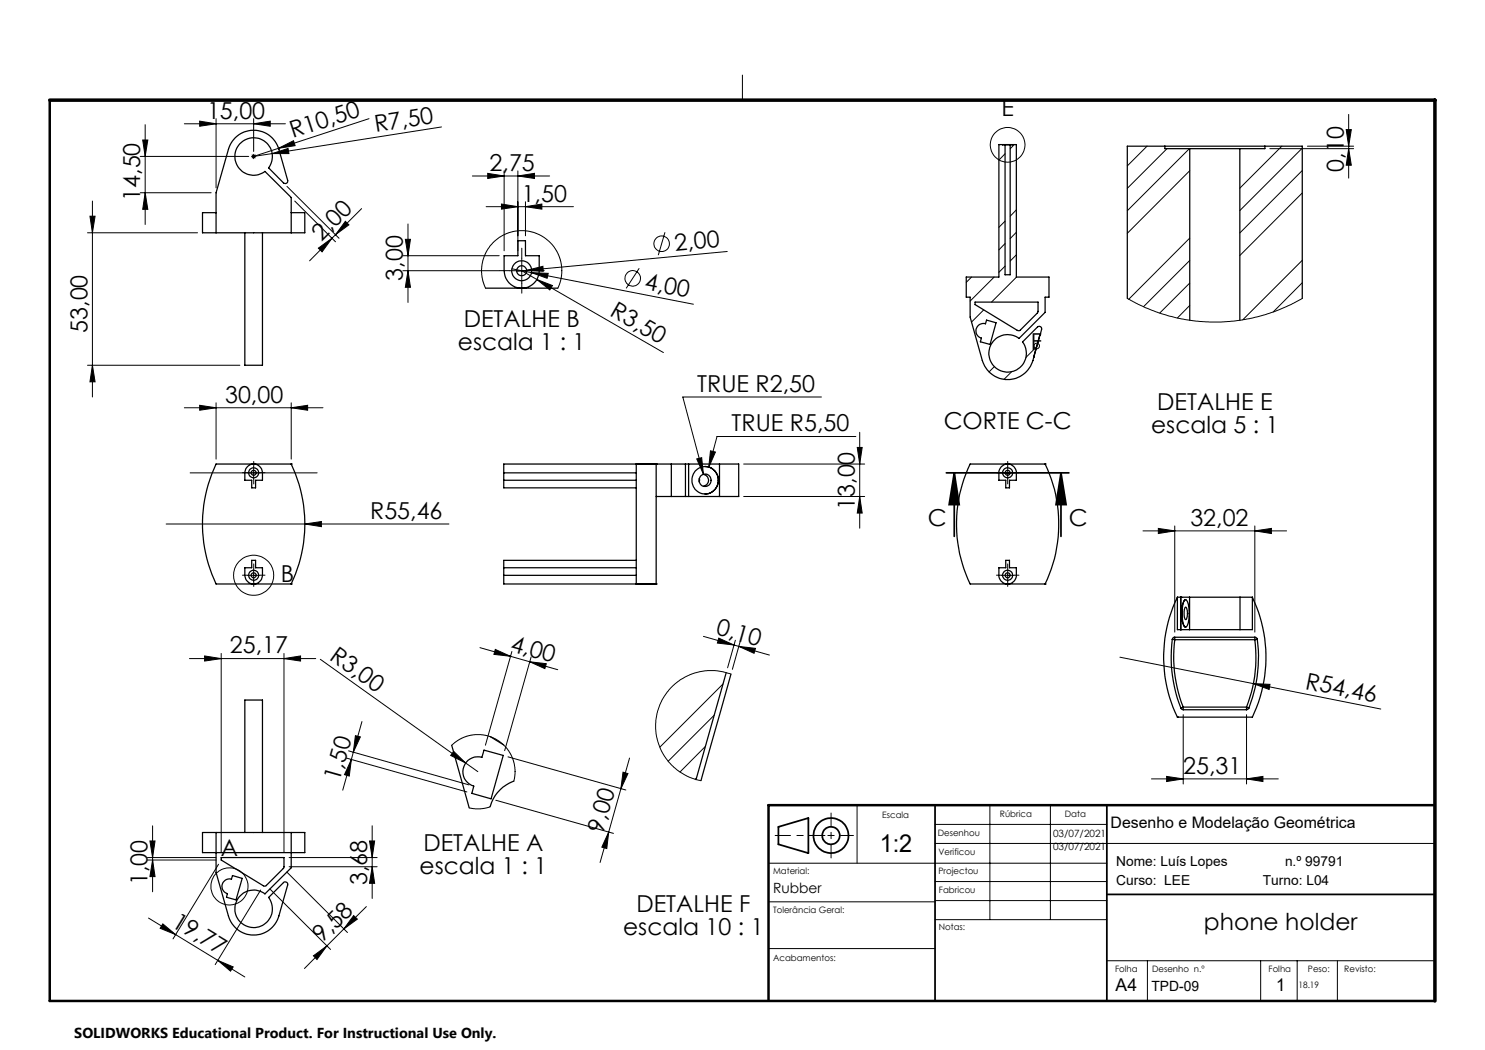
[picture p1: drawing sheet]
<svg xmlns="http://www.w3.org/2000/svg" width="297mm" height="210mm" viewBox="0 0 297 210" stroke-linecap="round" stroke-linejoin="round" font-family="sans-serif">
<g fill="none" stroke="#000" stroke-width=".2">
<path d="M148.5 15v5M28 31.3h21.7M28 38.6h14.2M28.5 28h1.1l-.6 3.3zM29 24.9v20M29 38.6l.6 3.3h-1.1zM36.9 24.8h20.2M39.9 24.2l3.3 .6-3.3 .5zM43.2 23.7v13.9M50.2 31.3h1M50.4 30.9l.7 .7M50.7 30.8v1"/>
<path d="M50.7 24.8l3.3-.6v1.1zM50.7 23.7v6.6M51.1 30.9l-.7 .7M54.4 30.7l3.2-1 .2 1zM55.7 29.7l3-1.6 .3 1zM55.7 29.7l-5 1.6 3.7-.6M57.4 37.3l10.4 10.4M73.8 23.7l-18.1 6M88.3 25.4l-33.9 5.3M94.5 35.2h15.4M97.5 34.7l3.3 .5-3.3 .5zM100.8 34.2v16"/>
<path d="M103.6 35.2l3.3-.5v1zM103.6 34.2v16M201 30.8l-1.2 1.2M202.8 28.9l-.8 .9M229.4 29.2l-3.9 4M233.4 29.7l-7.9 8M237.9 29.7l-12.4 12.4M237.9 34.1l-12.4 12.6M254 29.7h16.7M256.4 29.2l-8.4 8.4M260.5 29.6l-12.5 12.5M260.5 34.1l-12.5 12.5"/>
<path d="M260.5 38.6l-12.5 12.5M261.5 29.2h9.2M269.2 25.9h1.1l-.6 3.3zM269.7 29.7l.6 3.3h-1.1zM269.7 22.9v12.7M17.5 46.6h22M18 43.2h1l-.5 3.4zM18.5 40.2v39.2M58.9 40.2l8.2 8.2M63.7 49.6l2.7-1.9-2 2.7zM66.4 47.7l-4.5 4.5M69.1 44.3l.7 .7-2.7 1.9z"/>
<path d="M72.3 41.7l-5.9 6M80.6 54.1h19.2M80.6 51.1h19.2M81.1 47.9h1l-.5 3.2zM81.6 44.8v15.7M81.6 54.1l.5 3.4h-1zM97.1 57.6l-.7-2.1-.1-1.7 .3-1.7 .8-2 1.1-1.5 1.4-1.2 1.8-.8 2.1-.5 2.3 .2 1.9 .7 1.7 1.2 1.2 1.3 1 1.8 .5 2.3-.2 2.3-.7 1.7M97.2 41.3h17.5M100.3 40.8l3.3 .5-3.3 .5zM101.8 54.1h5M102.4 53.8l3.9 .7M104.4 51.6v5"/>
<path d="M104.4 54.1l3 1.8M105.1 41.3l3.3-.5v1zM105.1 40.3v6.9M105.3 54.1l3.3-.8 .1 .9zM105.3 54.1l-2 .1M106.3 54.5l3.3 .2-.2 1zM106.3 54.5l32.4 6.3M107.4 55.9l3.1 1.2-.5 .9zM107.4 55.9l25.3 14.6M127.8 53.6l-2.6 4.1M133 46.5l-1.3 4.5M145.5 50.3l-40.2 3.8"/>
<path d="M194.3 55.4l-1 1.1M198.8 55.4l-4.8 4.8M201 44.2l-1.2 1.3M201 48.7l-1.2 1.3M201 53.2l-1.2 1.3M203.3 42l-1.3 1.2M203.3 46.5l-1.3 1.2M203.3 51l-1.3 1.2M203.3 55.4l-5 5M225.5 59.7l3.7 1.9 4.3 1.5 3.5 .8 4.9 .5 4.7-.2 5.1-.9 3.9-1.3 2.7-1.1 2.2-1.2M237.9 47.6l-12.2 12.3M237.9 52.1l-9.2 9.2"/>
<path d="M237.9 56.6l-5.9 6M260.5 52.1l-11.9 11.9M260.5 56.5l-5.9 5.9M17.5 73.1h30.5M18.5 73.1l.5 3.3h-1zM164.3 79.4h-27.7l4.1 15.5M196.7 62l-2.4 2.4M198.9 73.3l-1.1 1.1M202.4 74.3l-1.6 1.6M207.3 69.4l-2.1 2.1M237.9 61.1l-2.4 2.5M36.9 81.6h27.7"/>
<path d="M38 94.6h25.4M39.9 81.1l3.3 .5-3.3 .4zM43.2 80.6v11.2M50.7 93.3v2.5M58.2 81.6l3.3-.5v.9zM58.2 80.6v11.2M139.3 91.8l1-.3 .4 3.4zM142.1 90.2l1 .2-1.4 3.1zM148.7 99.3h24.2M148.7 92.8h24.2M171.2 87.3h-27.8l-1.7 6.2M171.4 89.5h1l-.5 3.3z"/>
<path d="M171.9 99.3l.5 3.3h-1zM171.9 86.5v19.1M200.3 94.6h2.5M201.5 93.3v2.5M33.2 104.8h56.6M49.5 115.1h2.5M50.7 113.8v2.5M61 104.8l3.3-.5v1zM200.3 115.1h2.5M201.5 113.8v2.5M228.6 106.2h28.7M231.7 105.7l3.2 .5-3.2 .5z"/>
<path d="M234.9 105.2v21.2M251 106.2l3.3-.5v1zM251 105.2v21.2M37.9 131.7h25.2M40.9 131.2l3.3 .5-3.3 .5zM44.2 130.7v39.8M56.8 131.7l3.3-.5v1zM56.8 130.7v39.8M64.1 131.9l29 20.7M96 129.5l15.5 4.4M99.1 129.9l3 1.4-3.3-.4zM102.4 130.3l-5.3 18.7"/>
<path d="M105.9 132.4l3.4 .3-.3 1zM106.2 131.4l-5.3 18.7M140.7 127.3l6.1 1.7M143.8 127.6l3 1.4-3.3-.4zM144.6 136.8l-12.6 12.6M146.2 134.8l-2.8-.6h-2.7a11.1 11.1 0 0 0-9.6 10.8 11.1 11.1 0 0 0 9.1 11.1M146.8 129l1 .3M147.1 128l-1.6 5.6M147.8 129.3l6.1 1.7M147.8 129.3l3.3 .4-.3 1zM148 128.3l-1.5 5.6M224 131.4l52.2 10.4"/>
<path d="M250.7 136.7l3.3 .2-.2 1zM69.3 151.6l24.1 6.8M69.7 150.2l24.1 6.8M70.3 151.9l-.5 3.3-.9-.3zM70.3 151.9l-1.8 6.1M70.7 150.5l-.4 1.4M71.1 147.1l1 .3-1.4 3.1zM72.4 144.3l-1.7 6.2M90.3 149.1l.8-.7 1.3-.8 2.3-.6h2.3l1 .3 1.3 .6 1.1 .8 .9 .9 .8 1.1 .5 1 .4 2.2v1l-.2 1.3M90.7 150.3l2.4 2.3-3-1.5zM93.1 152.6l2.5 1.7M101.6 151.4l23.6 6.6"/>
<path d="M124.6 154.4l1 .3-1.4 3.1zM125.9 151.6l-4.2 14.8M139.3 155.6l-.3 .2M141.1 149.3l-5.1 5.1M142.8 143l-9.2 9.3M230.3 155.8h25.4M233.3 155.3l3.3 .5-3.3 .5zM236.6 142.9v13.9M249.3 155.8l3.3-.5v1zM249.3 142.9v13.9M29.5 171.5h13.7M29.5 172h13.7"/>
<path d="M30 168.2h1l-.5 3.3zM30.5 165.2v13.2M30.5 172l.5 3.3h-1zM43.7 172.9l-9.1 14.9M52.1 178l-9.1 14.9M54 177.8l12.1 12.1M57.4 174.4l12.1 12.1M57.8 173.3h17.6M57.8 171.5h17.6M73.9 168.2h1l-.5 3.3zM74.4 173.3l.5 3.4h-1zM74.4 165.2v14.5"/>
<path d="M98 161.4l-1.9 .4-1.4-.1-.9-.1M99.2 160l23.5 6.7M121.7 166.4l-1.7 6.1M121.7 166.4l-.3 3.3-1-.3zM153.7 172.6h67.7M171.4 161v11.6M187 164.9h34.4M187 168.7h100M187 176.3h34.4M198 161v22.9M210.1 161v22.9M29.7 183.6l13.9 8.5"/>
<path d="M32.6 184.8l2.5 2.1-3.1-1.2zM43.6 192.1l3 1.3-.5 .8zM43.6 192.1l5.4 3.3M62.7 191.2l2.7-2-2 2.7zM65.4 189.2l-4.5 4.5M68.8 185.8l-3.4 3.4M70.7 183.1l.8 .7-2.7 2zM73.3 181.3l-4.5 4.5M153.7 189.7h33.3M153.7 180.4h33.3M187 183.9h34.4M187 180.1h34.4"/>
<path d="M221.4 192.1h65.4M229.5 192.1v8M252.1 192.1v8M259.4 192.1v8M267.5 192.1v8"/>
<circle cx="201.5" cy="29" r="3.5"/>
<circle cx="126.5" cy="55.7" r="1.55"/>
<circle cx="132.3" cy="48.7" r="1.56"/>
<circle cx="207.3" cy="69.2" r=".56"/>
<circle cx="50.7" cy="115.1" r="4"/>
<circle cx="45.9" cy="177.3" r="3.7"/>
</g>
<g fill="none" stroke="#000" stroke-width=".35">
<path d="M189.3 94.6h24.5M190.9 94.6l.9 6.3h-2zM190.9 94.6v12.7M212.2 94.6l1 6.3h-2zM212.2 94.6v12.7M155.7 165.4l6-1.8v7l-6-1.7zM187 161v39.1M221.4 161v39.1M221.4 178.9h65.4"/>
<circle cx="166.2" cy="167.1" r="1.75"/>
<circle cx="166.2" cy="167.1" r="3.5"/>
</g>
<g fill="none" stroke="#000" stroke-width=".2" stroke-dasharray="15.2 1.3 1.3 1.3">
<path d="M101.9 54.1h-2M104.4 51.6v-2M104.4 56.6v2M106.9 54.1h2M49.5 94.5h-1M50.7 93.3v-1M50.7 95.8v1M52 94.5h1M200.3 94.5h-1M201.5 93.3v-1M201.5 95.8v1M202.8 94.5h1"/>
<path d="M49.5 115h-1M50.7 113.8v-1M50.7 116.3v1M52 115h1M200.3 115h-1M201.5 113.8v-1M201.5 116.3v1M202.8 115h1"/>
</g>
<path d="M161.7 167.1h9M166.2 162.6v9" fill="none" stroke="#000" stroke-width=".2" stroke-dasharray="6.3 1.3 1.3 1.3" stroke-dashoffset="3.8"/>
<path d="M165 167.1h-10" fill="none" stroke="#000" stroke-width=".2" stroke-dasharray="6.3 1.3 1.3 1.3" stroke-dashoffset="3.3"/>
<path d="M9.9 20v180.2h277.1M286.8 161h-133.1v39.1" fill="none" stroke="#000" stroke-width=".5"/>
<path d="M9.9 20h277.1v180.2" fill="none" stroke="#000" stroke-width=".7"/>
<g fill="#000">
<path d="M54.4 30.7l3.2-1 .2 1zM55.7 29.7l3-1.6 .3 1zM105.3 54.1l3.3-.8 .1 .9zM106.3 54.5l3.3 .2-.2 1zM107.4 55.9l3.1 1.2-.5 .9zM250.7 136.7l3.3 .2-.2 1zM90.7 150.3l2.4 2.3-3-1.5z"/>
<path d="M28.5 28h1.1l-.6 3.3zM29 38.6l.6 3.3h-1.1z"/>
<path d="M50.7 24.8l3.3-.6v1.1zM39.9 24.2l3.3 .6-3.3 .5z"/>
<path d="M269.7 29.7l.6 3.3h-1.1zM269.2 25.9h1.1l-.6 3.3z"/>
<path d="M63.7 49.6l2.7-1.9-2 2.7zM69.1 44.3l.7 .7-2.7 1.9z"/>
<path d="M81.1 47.9h1l-.5 3.2zM81.6 54.1l.5 3.4h-1z"/>
<path d="M18.5 73.1l.5 3.3h-1zM18 43.2h1l-.5 3.4z"/>
<path d="M39.9 81.1l3.3 .5-3.3 .4zM58.2 81.6l3.3-.5v.9zM61 104.8l3.3 .5v-1zM233.3 155.3l3.3 .5-3.3 .5zM249.3 155.8l3.3-.5v1z"/>
<path d="M139.3 91.8l1.4 3.1-.4-3.4zM142.1 90.2l-.4 3.3 1.4-3.1z"/>
<path d="M171.9 99.3l.5 3.3h-1zM171.4 89.5h1l-.5 3.3zM74.4 173.3l.5 3.4h-1zM73.9 168.2h1l-.5 3.3z"/>
<path d="M212.2 94.6l1 6.3h-2zM190.9 94.6l.9 6.3h-2z"/>
<path d="M56.8 131.7l3.3-.5v1zM40.9 131.2l3.3 .5-3.3 .5zM103.6 35.2l3.3-.5v1zM97.5 34.7l3.3 .5-3.3 .5zM105.1 41.3l3.3-.5v1zM100.3 40.8l3.3 .5-3.3 .5zM251 106.2l3.3-.5v1zM231.7 105.7l3.2 .5-3.2 .5z"/>
<path d="M105.9 132.4l3.4 .3-.3 1zM99.1 129.9l3 1.4-3.3-.4z"/>
<path d="M143.8 127.6l3 1.4-3.3-.4zM147.8 129.3l3.3 .4-.3 1z"/>
<path d="M70.3 151.9l-.5 3.3-.9-.3zM71.1 147.1l1 .3-1.4 3.1z"/>
<path d="M124.6 154.4l1 .3-1.4 3.1zM121.7 166.4l-.3 3.3-1-.3z"/>
<path d="M30 168.2h1l-.5 3.3zM30.5 172l.5 3.3h-1z"/>
<path d="M32.6 184.8l2.5 2.1-3.1-1.2zM43.6 192.1l3 1.3-.5 .8z"/>
<path d="M62.7 191.2l2.7-2-2 2.7zM70.7 183.1l.8 .7-2.7 2z"/>
</g>
<g fill="none" stroke="#000" stroke-width=".25">
<path d="M200.5 28.9h-.7v26.5h-6.5v4h.7v4l2.5 8.7a5.3 5.3 0 0 0 5.4 3.8 5.3 5.3 0 0 0 4.9-4.5M200.5 28.9h2M200.5 28.9l.5 .1M201 29h1M201 29v26h1v-26M202.5 28.9h.8v26.5h6.5v4h-.8v3.1l-5.2 5.2a3.7 3.7 0 0 0-5.9 2.2 3.7 3.7 0 0 0 4.4 4.4 3.7 3.7 0 0 0 2.2-5.9l3-3a.49 .49 0 0 1 .6-.1 .49 .49 0 0 1 .2 .6l-.3 1.1M202.5 28.9l-.5 .1M233 29.2h20M233 29.2h-7.5v30.5M233 29.2v.5h4.9M237.9 29.7h10.1M237.9 29.7v34.4"/>
<path d="M248 29.7v34.4M253 29.2h7.5v30.5M253 29.2v.5h-5M43.2 46.6v-8l2.5-8.7a5.2 5.2 0 0 1 5-3.8 5.2 5.2 0 0 1 5.1 3.8l1.7 6.2a.51 .51 0 0 1-.2 .6 .51 .51 0 0 1-.6-.1l-3-3a3.7 3.7 0 0 0-2-5.9 3.7 3.7 0 0 0-4.6 4.1 3.7 3.7 0 0 0 5.6 2.7l.3-.2 5.2 5.2v7.1M43.2 42.5h-2.7v4.1h2.7M43.2 46.6h15M49 46.6v26.5h3.5v-26.5M58.2 42.5h2.8v4.1h-2.8M97.1 57.6h14.4M103.6 48.1h1.5v3h2.7v3a3.5 3.5 0 0 1-3.5 3.5 3.5 3.5 0 0 1-3.5-3.5v-3h2.8zM195 60.4h12.6v2l-3.6 3.7h-.4l-8.6-5.2zM195.6 65.2l.8-.5 .7 .1 .2-.8 1.9 .5-1.2 4.4-1.9-.5 .2-.8a1.46 1.46 0 0 1-.7-2.4z"/>
<path d="M206.7 71.4h.1M208 67l-1.2 4.4M208 67l-1.3 4.4M49.5 93.4a1.74 1.74 0 0 1 1.9-.5 1.74 1.74 0 0 1 1.1 1.7v1.5h-1.4v1.5h-.8v-1.5h-1.3v-1.8zM58.2 92.8h.1M58.2 92.8h-15a27.8 27.8 0 0 0 0 24h15M58.2 92.8a27.8 27.8 0 0 1 0 24M100.8 94.6v3h26.4M100.8 96.1h26.4M100.8 94.6h26.4M127.2 92.8v24M131.2 92.8v24"/>
<path d="M131.2 92.8h.1M131.2 99.3h5.9M134.3 92.8v6.5M137.1 92.8h.6M137.1 99.3h.6M137.1 92.8h-36.3v1.8M137.1 92.8v6.5M137.7 92.8h6.2M137.7 99.3h6.2M137.7 92.8v6.5M139 94.2a2.69 2.69 0 0 1 3.9-.1 2.69 2.69 0 0 1 0 3.9 2.69 2.69 0 0 1-3.9-.1 2.97 2.97 0 0 1 0-3.7zM139.9 95.7v.7"/>
<path d="M140.7 94.9a1.21 1.21 0 0 1 1 1.2 1.21 1.21 0 0 1-1 1.2M141 93.3a2.75 2.75 0 0 1 2.7 2.8 2.75 2.75 0 0 1-2.7 2.7M143.9 92.8h3.8v6.5h-3.8M143.9 92.8v6.5M200.2 93.4a1.74 1.74 0 0 1 2-.5 1.74 1.74 0 0 1 1.1 1.7v1.5h-1.4v1.5h-.7v-1.5h-1.4v-1.8zM209 92.8h.1M209 92.8h-15a27.8 27.8 0 0 0 0 24h15M209 92.8a27.8 27.8 0 0 1 0 24M50.3 112.1h.8v1.5h1.4v1.5a1.76 1.76 0 0 1-1.8 1.7 1.76 1.76 0 0 1-1.7-1.7v-1.5h1.3zM58.2 116.8h.1M100.8 115.1v1.7h30.4M100.8 113.6h26.4"/>
<path d="M100.8 115.1h26.4M127.2 112.1h-26.4v3M131.2 116.8h.1M201.2 112.1h.7v1.5h1.4v1.5a1.75 1.75 0 0 1-1.8 1.7 1.75 1.75 0 0 1-1.7-1.7v-1.5h1.4zM209 116.8h.1M235.5 119.4a27.5 27.5 0 0 0 0 24M235.5 119.4h2.4M235.5 119.4v6.5h2.4M236.1 119.4h.1M236.1 119.4v6.5M237.1 119.9a2.02 2.02 0 0 0-.7 1.8l.1 2.3a1.69 1.69 0 0 0 .6 1.4M237.9 119.4h10.1"/>
<path d="M237.9 119.4v6.5M248 119.4v6.5M248 119.4h2.5M250.5 119.4a27.8 27.8 0 0 1 0 24h-15M250.5 119.4v6.5h-2.5M145.2 134.5l-6 21.4M146.2 134.8l-6 21.3M234.5 127.9a27.8 27.8 0 0 0 1.7 13.7M234.5 127.9h.5M235 127.5l-.4 .1-.1 .3M235 127.9a27.2 27.2 0 0 0 1.6 13.5M235 127.5v.4"/>
<path d="M235 127.5h16M235 127.9h16M236.1 125.9h.1M236.8 120.1a.39 .39 0 0 1 .5-.1 .39 .39 0 0 1 .2 .4 7.1 7.1 0 0 1-.2 5 .52 .52 0 0 1-.6-.1 .52 .52 0 0 1-.1-.6 7.7 7.7 0 0 1 .2-4.6zM237.1 121.5a.59 .59 0 0 1 .4 .7v1.1l-.3 .6a1.47 1.47 0 0 1-.4-1.6zM237.9 125.9h10.1M251 127.5l.3 .1 .2 .3M251 127.5v.4M251 127.9a27.7 27.7 0 0 1-1.7 13.5M251.5 127.9a28.2 28.2 0 0 1-1.7 13.7M251.5 127.9h-.5M90.3 149.1l3.5 12.5"/>
<path d="M93.6 152.1a2.91 2.91 0 0 1 2.8-.6l.4-1.5 3.8 1.1-2.4 8.7-3.8-1.1 .4-1.5a3 3 0 0 1-1.2-5.1zM98 147.3l2.7 1.7M102.8 156.2a7.7 7.7 0 0 0-4.8 5.2M235.5 143.4h.1M236.2 141.6l.4 .3M236.6 141.4l-.4 .2M236.6 141.4v.5M236.6 141.9h12.7M236.6 141.4h12.7M249.3 141.4v.5M249.3 141.4l.5 .2M249.8 141.6l-.5 .3"/>
<path d="M43.2 166.5h-2.7v4h20.5v-4h-2.8M43.2 166.5v8l2.5 8.7a5.2 5.2 0 0 0 5 3.8 5.2 5.2 0 0 0 5.1-3.8l1.7-6.2a.5 .5 0 0 0-.2-.6 .5 .5 0 0 0-.6 .1l-3 3a3.8 3.8 0 0 1-2 5.9 3.8 3.8 0 0 1-4.7-4.2 3.8 3.8 0 0 1 5.7-2.6l.3 .2 5.2-5.2v-7.1M43.2 166.5h15M44.2 171.5h12.6v2l-3.6 3.7h-.4l-8.6-5.2zM44.9 176.2l.7-.4 .7 .1 .2-.8 1.9 .6-1.2 4.3-1.9-.6 .2-.7a1.5 1.5 0 0 1-.6-2.5zM49 166.5v-26.5h3.5v26.5"/>
<circle cx="104.3" cy="54.2" r="1"/>
<circle cx="104.3" cy="54.1" r="2"/>
<circle cx="50.7" cy="94.6" r=".99"/>
<circle cx="50.7" cy="94.6" r=".49"/>
<circle cx="141" cy="96.1" r="1.22"/>
<circle cx="201.5" cy="94.6" r="1"/>
<circle cx="201.5" cy="94.6" r=".5"/>
<circle cx="50.7" cy="115" r=".99"/>
<circle cx="50.7" cy="115" r=".49"/>
<circle cx="201.5" cy="115.1" r="1"/>
<circle cx="201.5" cy="115.1" r=".5"/>
</g>
<text font-size="4.9" x="175.9" y="170.4">1:2</text>
<g font-size="4.7">
<text x="41.4" y="23.7">15,00</text>
<text x="200.3" y="23.2">E</text>
<text x="58.5" y="27.7" transform="rotate(-18 58.5 27.7)">R10,50</text>
<text x="75.1" y="26.4" transform="rotate(-9 75.1 26.4)">R7,50</text>
<text x="97.9" y="34.2">2,75</text>
<text x="268.7" y="34.3" transform="rotate(-90 268.7 34.3)">0,10</text>
<text x="28" y="40.2" transform="rotate(-90 28 40.2)">14,50</text>
<text x="104.3" y="40.3">1,50</text>
<text x="64.3" y="48.3" transform="rotate(-45 64.3 48.3)">2,00</text>
<text x="135.1" y="50.2" transform="rotate(-5 135.1 50.2)">2,00</text>
<text x="80.6" y="56.1" transform="rotate(-90 80.6 56.1)">3,00</text>
<text x="128.8" y="57.8" transform="rotate(11 128.8 57.8)">4,00</text>
<text x="92.7" y="65.4">DETALHE B</text>
<text x="121.8" y="63" transform="rotate(30 121.8 63)">R3,50</text>
<text x="17.5" y="66.6" transform="rotate(-90 17.5 66.6)">53,00</text>
<text x="91.6" y="70">escala 1 : 1</text>
<text x="206.2" y="70">F</text>
<text x="45" y="80.5">30,00</text>
<text x="139.4" y="78.4">TRUE R2,50</text>
<text x="231.5" y="82.1">DETALHE E</text>
<text x="146.3" y="86.3">TRUE R5,50</text>
<text x="188.7" y="85.9">CORTE C-C</text>
<text x="230.2" y="86.6">escala 5 : 1</text>
<text x="170.9" y="102" transform="rotate(-90 170.9 102)">13,00</text>
<text x="74" y="103.8">R55,46</text>
<text x="185.6" y="105.2">C</text>
<text x="213.7" y="105.2">C</text>
<text x="238.1" y="105.2">32,02</text>
<text x="56.2" y="116.3">B</text>
<text x="46" y="130.7">25,17</text>
<text x="65.7" y="131.8" transform="rotate(36 65.7 131.8)">R3,00</text>
<text x="101.9" y="130.1" transform="rotate(16 101.9 130.1)">4,00</text>
<text x="143.1" y="126.9" transform="rotate(16 143.1 126.9)">0,10</text>
<text x="260.9" y="137.7" transform="rotate(11 260.9 137.7)">R54,46</text>
<text x="236.7" y="154.8">25,31</text>
<text x="67.9" y="156.5" transform="rotate(-74 67.9 156.5)">1,50</text>
<text x="120.6" y="166.8" transform="rotate(-74 120.6 166.8)">9,00</text>
<text x="44.2" y="171.2">A</text>
<text x="84.7" y="170.3">DETALHE A</text>
<text x="29.5" y="177.1" transform="rotate(-90 29.5 177.1)">1,00</text>
<text x="73.4" y="177.1" transform="rotate(-90 73.4 177.1)">3,68</text>
<text x="83.9" y="174.8">escala 1 : 1</text>
<text x="34.1" y="185.1" transform="rotate(31 34.1 185.1)">19,77</text>
<text x="127.3" y="182.4">DETALHE F</text>
<text x="240.8" y="185.9">phone holder</text>
<text x="64.5" y="188.7" transform="rotate(-45 64.5 188.7)">9,58</text>
<text x="124.6" y="187">escala 10 : 1</text>
</g>
<g font-size="3.5">
<text x="223.1" y="198.2">A4</text>
<text x="255.2" y="198.2">1</text>
</g>
<text font-size="3.2" x="222.1" y="165.6">Desenho e Modelação Geométrica</text>
<text font-size="2.9" x="14.9" y="207.6">SOLIDWORKS Educational Product. For Instructional Use Only.</text>
<g font-size="2.8">
<text x="154.6" y="178.7">Rubber</text>
<text x="230.3" y="198.2">TPD-09</text>
</g>
<g font-size="2.7">
<text x="223.2" y="173.2">Nome: Luís Lopes</text>
<text x="257" y="173.2">n.º 99791</text>
<text x="223.2" y="177">Curso: LEE</text>
<text x="252.6" y="177">Turno: L04</text>
</g>
<g font-size="2">
<text x="210.6" y="167.5">03/07/2021</text>
<text x="210.6" y="170">03/07/2021</text>
</g>
<g font-size="1.8">
<text x="176.4" y="163.5">Escala</text>
<text x="187.5" y="167.3">Desenhou</text>
<text x="200" y="163.4">Rúbrica</text>
<text x="213" y="163.4">Data</text>
<text x="187.7" y="171.1">Verificou</text>
<text x="154.6" y="174.8">Material:</text>
<text x="187.7" y="174.8">Projectou</text>
<text x="187.8" y="178.6">Fabricou</text>
<text x="154.6" y="182.6">Tolerância Geral:</text>
<text x="187.8" y="185.9">Notas:</text>
<text x="154.6" y="192.3">Acabamentos:</text>
<text x="223" y="194.4">Folha</text>
<text x="230.4" y="194.4">Desenho n.º</text>
<text x="253.7" y="194.4">Folha</text>
<text x="259.7" y="197.7">18.19</text>
<text x="261.6" y="194.4">Peso:</text>
<text x="268.9" y="194.4">Revisto:</text>
</g>
</svg>
